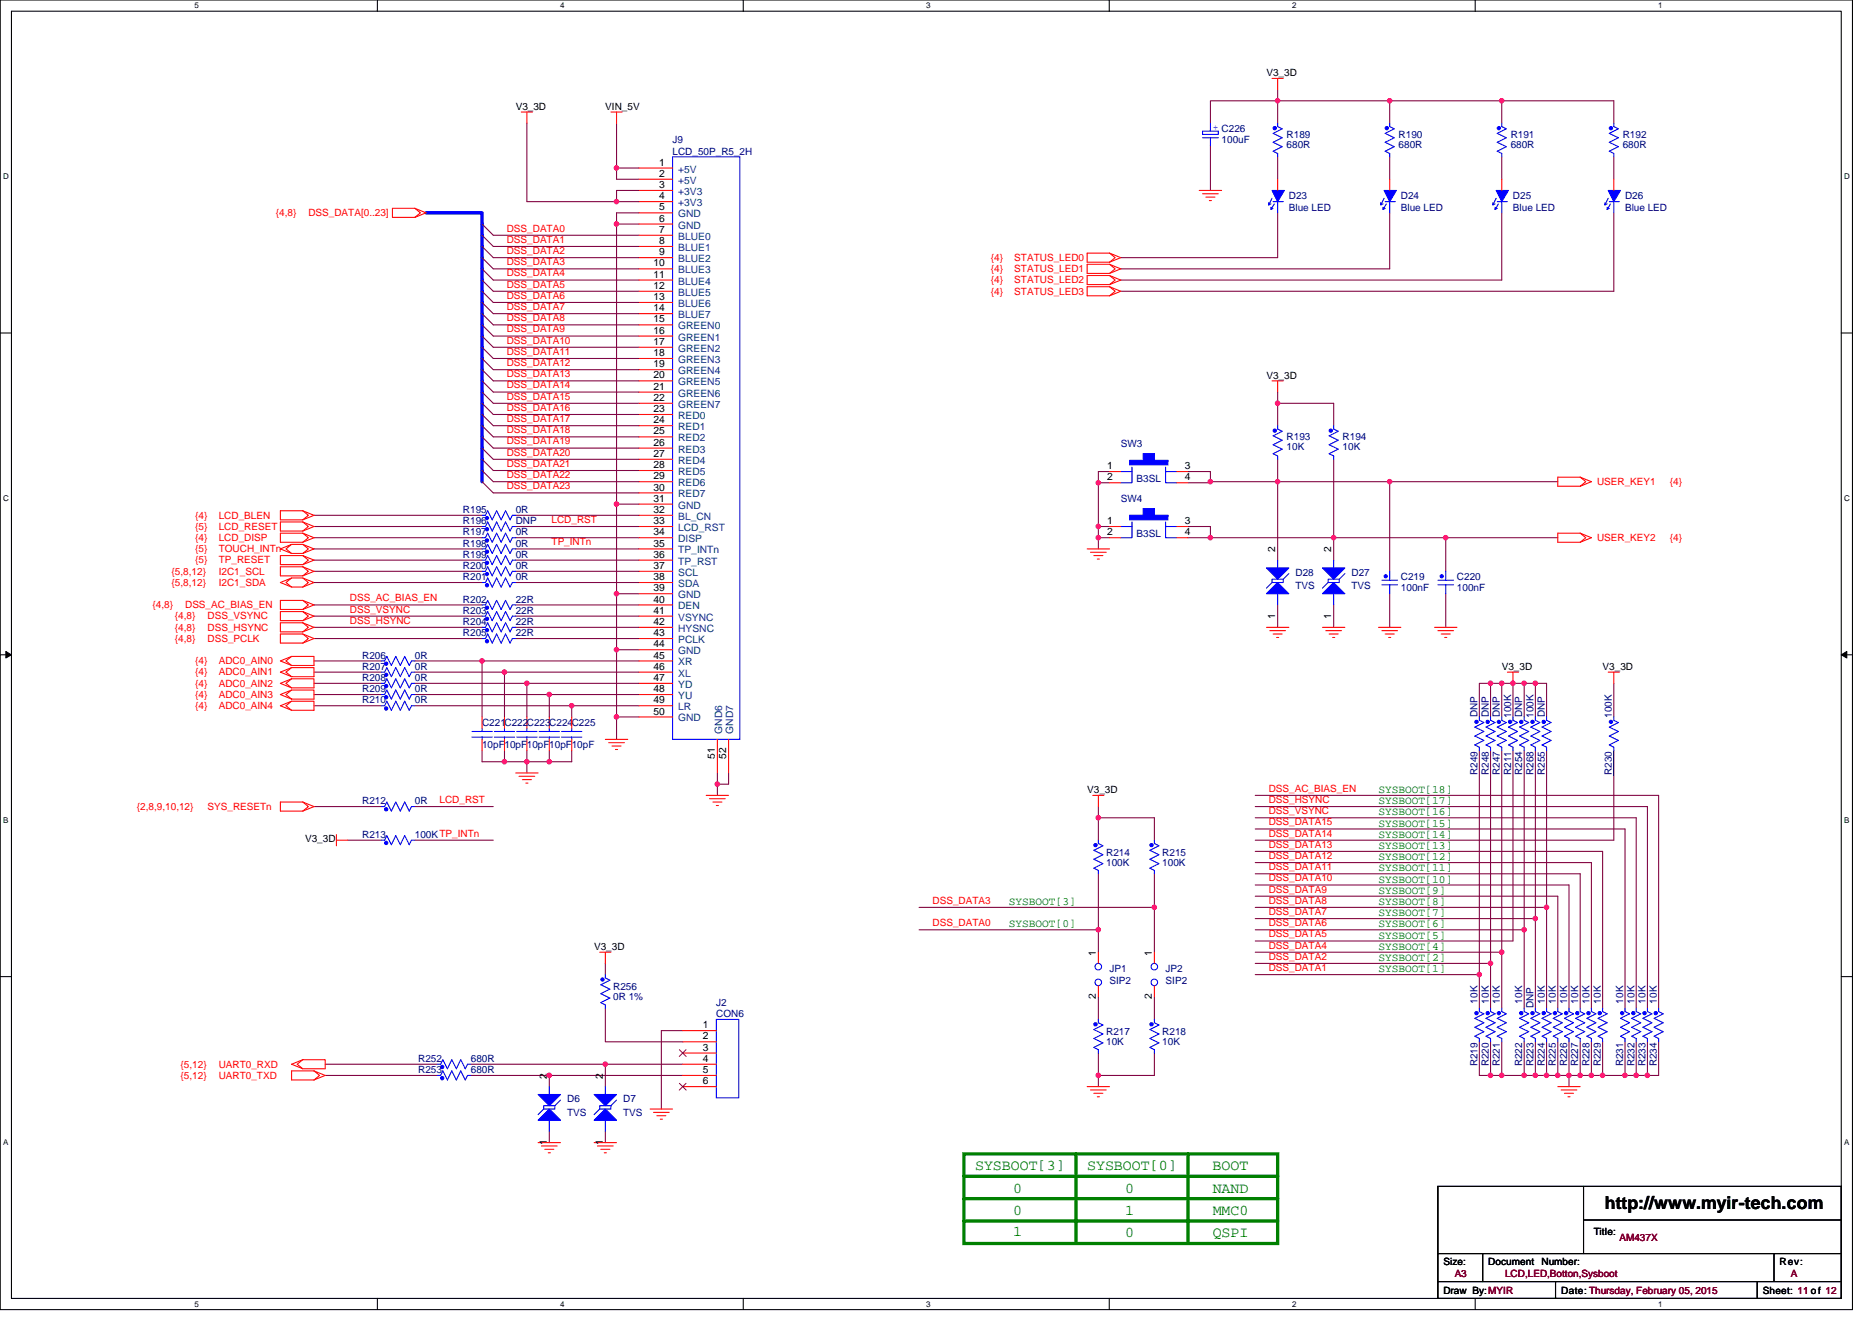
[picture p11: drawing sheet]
<svg xmlns="http://www.w3.org/2000/svg" width="297mm" height="210mm" viewBox="0 0 297 210" stroke-linecap="round" stroke-linejoin="round" font-family="sans-serif">
<path d="M0 0h293.9v207.9h-293.9zM1.8 1.8h290.4v204.3h-290.4z" fill="none" stroke="#000" stroke-width=".17"/>
<g fill="#fff">
<path d="M30.8 .2h.7v1.4h-.7z"/>
<path d="M30.8 206.3h.7v1.4h-.7z"/>
</g>
<path d="M59.9 0v1.8M59.9 206.1v1.8" fill="none" stroke="#000" stroke-width=".17"/>
<g fill="#fff">
<path d="M88.9 .2h.7v1.4h-.7z"/>
<path d="M88.9 206.3h.7v1.4h-.7z"/>
</g>
<path d="M117.9 0v1.8M117.9 206.1v1.8" fill="none" stroke="#000" stroke-width=".17"/>
<g fill="#fff">
<path d="M147 .2h.7v1.4h-.7z"/>
<path d="M147 206.3h.7v1.4h-.7z"/>
</g>
<path d="M176 0v1.8M176 206.1v1.8" fill="none" stroke="#000" stroke-width=".17"/>
<g fill="#fff">
<path d="M205 .2h.7v1.4h-.7z"/>
<path d="M205 206.3h.7v1.4h-.7z"/>
</g>
<path d="M234.1 0v1.8M234.1 206.1v1.8" fill="none" stroke="#000" stroke-width=".17"/>
<g fill="#fff">
<path d="M263.1 .2h.7v1.4h-.7z"/>
<path d="M263.1 206.3h.7v1.4h-.7z"/>
<path d="M.5 27.3h.9v1.4h-.9z"/>
<path d="M292.6 27.3h.9v1.4h-.9z"/>
<path d="M.5 78.4h.9v1.4h-.9z"/>
<path d="M292.6 78.4h.9v1.4h-.9z"/>
</g>
<path d="M0 52.9h1.8M292.2 52.9h1.7" fill="none" stroke="#000" stroke-width=".17"/>
<g fill="#fff">
<path d="M.5 129.5h.8v1.4h-.8z"/>
<path d="M292.6 129.5h.9v1.4h-.9z"/>
</g>
<path d="M0 103.9h1.8M292.2 103.9h1.7" fill="none" stroke="#000" stroke-width=".17"/>
<path d="M.9 103.4l.9 .5-.9 .5zM292.2 103.9l.8-.5v1z" fill="#000" stroke="#000" stroke-width=".16"/>
<g fill="#fff">
<path d="M.5 180.5h.8v1.4h-.8z"/>
<path d="M292.6 180.5h.9v1.4h-.9z"/>
</g>
<path d="M0 155h1.8M292.2 155h1.7M228.2 188.3h64v17.8h-64zM228.2 199h64M235.3 199v4.4M251.3 188.3v10.7M251.3 193.6h40.9M281.5 199v4.4M228.2 203.4h64M246.8 203.4v2.7M278.8 203.4v2.7" fill="none" stroke="#000" stroke-width=".17"/>
<path d="M152.9 186.7h49.8M152.9 190.2h49.8M152.9 183.1h49.8v14.3h-49.8zM152.9 193.8h49.8M170.7 183.1v14.3M188.5 183.1v14.3" fill="none" stroke="#008000" stroke-width=".53"/>
<g fill="none" stroke="#800040" stroke-width=".17">
<path d="M83.6 19.6v12.4h14.2M97.8 19.6v7.1M202.7 16v3.6M202.7 14.2v1.8M202.7 16h-10.6v3.6M202.7 16h17.8M220.5 16h17.8M220.5 16v3.6M238.3 16v3.6M238.3 16h17.8v3.6M76.5 35.6l1.8 1.7h23.1M76.5 37.3l1.8 1.8h23.1"/>
<path d="M76.5 39.1l1.8 1.8h23.1M97.8 26.7h3.6M97.8 26.7v1.7h3.6M97.8 35.6h3.6M97.8 32h3.6M97.8 35.6v44.4M101.4 30.2h-3.6v1.8M101.4 33.8h-3.6v1.8M192.1 23.1v7.1M202.7 24.9v3.5M202.7 33.8v7.1h-24.9M220.5 24.9v3.5"/>
<path d="M220.5 33.8v8.9h-42.7M238.3 24.9v3.5M238.3 33.8v10.6h-60.5M256.1 24.9v3.5M256.1 33.8v12.4h-78.3M76.5 40.9l1.8 1.8h23.1M76.5 42.7l1.8 1.7h23.1M76.5 44.4l1.8 1.8h23.1M76.5 46.2l1.8 1.8h23.1M76.5 48l1.8 1.8h23.1M76.5 49.8l1.8 1.8h23.1M76.5 51.6l1.8 1.7h23.1"/>
<path d="M76.5 53.3l1.8 1.8h23.1M76.5 55.1l1.8 1.8h23.1M76.5 56.9l1.8 1.8h23.1M76.5 58.7l1.8 1.8h23.1M76.5 60.5l1.8 1.7h23.1M76.5 62.2l1.8 1.8h23.1M76.5 64l1.8 1.8h23.1M76.5 65.8l1.8 1.8h23.1M76.5 67.6l1.8 1.7h23.1M76.5 69.3l1.8 1.8h23.1M76.5 71.1l1.8 1.8h23.1M76.5 72.9l1.8 1.8h23.1"/>
<path d="M76.5 74.7l1.8 1.8h23.1M76.5 76.5l1.8 1.7h23.1M174.3 76.6v7M176.1 74.8h-1.8v1.8h1.8M188.5 74.8h3.6v1.7M192.1 76.5h10.6M192.1 76.5v.1h-3.6M202.7 76.5v12.4M202.7 72.9v3.6M202.7 62.2v1.8M202.7 64v3.6M202.7 64h8.9v3.6"/>
<path d="M202.7 76.5h17.8M211.6 72.9v12.4M247.2 76.5h-26.7v14.2M49.8 81.8h26.7M49.8 83.6h26.7M49.8 85.3h26.7M49.8 87.1h26.7M49.8 88.9h26.7M49.8 90.7h26.7M49.8 92.5h26.7M49.8 96h26.7M49.8 97.8h26.7"/>
<path d="M49.8 99.6h26.7M81.8 81.8h19.6M81.8 83.6h19.6M81.8 85.3h19.6M81.8 87.1h19.6M81.8 88.9h19.6M81.8 90.7h19.6M81.8 92.5h19.6M81.8 96h19.6M81.8 97.8h19.6M81.8 99.6h19.6M97.8 94.2h3.6"/>
<path d="M97.8 80h3.6M97.8 94.2v8.9M97.8 80v14.2M174.3 83.6v1.7M174.3 85.3v1.8M174.3 83.6h1.8M174.3 85.3h1.8M188.5 85.3h3.6M188.5 83.6h3.6v1.7M192.1 85.3h19.5M202.7 96v3.6M211.6 96v3.6"/>
<path d="M211.6 85.3v3.6M211.6 85.3h17.8M220.5 94.2v5.4M229.4 94.2v5.4M247.2 85.3h-17.8v5.4M49.8 104.9h10.7M49.8 106.7h10.7M49.8 108.5h10.7M49.8 110.2h10.7M49.8 112h10.7M49.8 101.3h26.7M65.8 104.9h10.7"/>
<path d="M65.8 106.7h14.2M65.8 108.5h17.8M65.8 110.2h21.4M65.8 112h24.9M76.5 119.1v1.8h3.5M76.5 104.9v8.9M76.5 104.9h24.9M80 106.7h21.4M80 119.1v1.8M80 106.7v7.1M81.8 101.3h19.6M83.6 108.5h17.8"/>
<path d="M83.6 119.1v1.8M83.6 108.5v5.3M87.2 110.2v3.6M87.2 110.2h14.2M87.2 119.1v1.8M90.7 112h10.7M90.7 119.1v1.8h-3.5M90.7 112v1.8M97.8 113.8h3.6M97.8 103.1h3.6M97.8 113.8v3.5M97.8 103.1v10.7"/>
<path d="M234.7 119.1v35.6M236.5 119.1v33.8M236.5 108.5h-1.8v5.3M238.3 119.1v32M238.3 108.5h-1.8v5.3M240.1 108.5v5.3M240.1 108.5h1.7M240.1 108.5h-1.8v5.3M240.1 119.1v30.3h-40.9M241.8 119.1v28.5M243.6 108.5h1.8v5.3M243.6 119.1v26.7"/>
<path d="M243.6 108.5h-1.8v5.3M243.6 108.5v5.3M245.4 119.1v24.9M256.1 119.1v14.3l-56.9-.1M256.1 108.5v5.3M49.8 128h10.7M55.2 133.3h5.3M65.8 133.3h12.5M65.8 128h12.5M80 120.9h3.6M83.6 120.9v1.8M83.6 120.9h3.6"/>
<path d="M113.8 122.7v1.8M113.8 124.5v1.7M115.6 122.7v1.8h-1.8M174.3 129.8h8.9v3.5M174.3 128v1.8M174.3 138.7v8.9M174.3 129.8v3.5M183.2 138.7v5.3M199.2 129.8h60.4v30.2M199.2 135.1h55.1v24.9M199.2 126.2h64v33.8M199.2 131.6h58.6v28.4"/>
<path d="M199.2 136.9h53.3v23.1M199.2 128h62.2v32M199.2 138.7h51.5v21.3M96.1 152.9v1.8M145.8 144h37.4M145.8 147.6h28.5M174.3 158.2v3.6M174.3 147.6v3.5M183.2 158.2v3.6M183.2 144v7.1M199.2 140.5h49.8v19.5M199.2 154.7h35.5"/>
<path d="M199.2 145.8h44.4M199.2 151.1h39.1M199.2 142.2h48v17.8M199.2 147.6h42.6M199.2 152.9h37.3M199.2 144h46.2M234.7 154.7v5.3M236.5 152.9v7.1M238.3 151.1v8.9M241.8 147.6v12.4M243.6 145.8v14.2M245.4 144v16"/>
<path d="M51.6 170.7h17.8M51.6 168.9h17.8M74.7 168.9h21.4M74.7 170.7h12.5M87.2 170.7h21.1M87.2 179.6v1.8M87.2 170.7v1.8M96.1 168.9h12.2M96.1 179.6v1.8M96.1 168.9v3.6M96.1 160v5.4h12.2M108.3 163.6h-3.4v12.4"/>
<path d="M174.3 170.7v1.8M174.3 167.1v3.6M183.2 167.1v3.6h-8.9M234.7 165.4v5.3h1.8M236.5 165.4v5.3M236.5 170.7h1.8M238.3 165.4v5.3M238.3 170.7h3.5M241.8 165.4v5.3M243.6 170.7h1.8M243.6 165.4v5.3h-1.8M245.4 165.4v5.3"/>
<path d="M245.4 170.7h1.8M247.2 165.4v5.3M247.2 170.7h1.8M249 170.7h1.7M249 165.4v5.3M249 170.7v1.8M250.7 165.4v5.3M250.7 170.7h1.8M252.5 170.7h1.8M252.5 165.4v5.3M254.3 165.4v5.3M254.3 170.7h3.5"/>
<path d="M257.8 170.7h1.8M257.8 165.4v5.3M259.6 170.7h1.8M259.6 165.4v5.3M261.4 165.4v5.3M263.2 165.4v5.3h-1.8"/>
</g>
<g fill="#f0f" stroke="#f0f" stroke-width=".17">
<circle cx="238.3" cy="16" r=".35"/>
<circle cx="220.5" cy="16" r=".35"/>
<circle cx="202.7" cy="16" r=".35"/>
<circle cx="97.8" cy="113.8" r=".35"/>
<circle cx="97.8" cy="103.1" r=".35"/>
<circle cx="97.8" cy="94.2" r=".35"/>
<circle cx="97.8" cy="80" r=".35"/>
<circle cx="97.8" cy="35.5" r=".35"/>
<circle cx="80" cy="106.7" r=".35"/>
<circle cx="83.6" cy="108.4" r=".35"/>
<circle cx="87.1" cy="110.2" r=".35"/>
<circle cx="90.7" cy="112" r=".35"/>
<circle cx="97.8" cy="26.7" r=".35"/>
<circle cx="97.8" cy="32" r=".35"/>
<circle cx="83.6" cy="120.9" r=".35"/>
<circle cx="87.1" cy="120.9" r=".35"/>
<circle cx="76.5" cy="104.9" r=".35"/>
<circle cx="80" cy="120.9" r=".35"/>
<circle cx="247.2" cy="170.7" r=".35"/>
<circle cx="248.9" cy="170.7" r=".35"/>
<circle cx="250.7" cy="170.7" r=".35"/>
<circle cx="252.5" cy="170.7" r=".35"/>
<circle cx="254.3" cy="170.7" r=".35"/>
<circle cx="259.6" cy="170.7" r=".35"/>
<circle cx="257.8" cy="170.7" r=".35"/>
<circle cx="261.4" cy="170.7" r=".35"/>
<circle cx="236.5" cy="170.7" r=".35"/>
<circle cx="238.3" cy="170.7" r=".35"/>
<circle cx="241.8" cy="170.7" r=".35"/>
<circle cx="243.6" cy="170.7" r=".35"/>
<circle cx="245.4" cy="170.7" r=".35"/>
<circle cx="245.4" cy="144" r=".35"/>
<circle cx="243.6" cy="145.8" r=".35"/>
<circle cx="241.8" cy="147.6" r=".35"/>
<circle cx="238.3" cy="151.1" r=".35"/>
<circle cx="236.5" cy="152.9" r=".35"/>
<circle cx="234.7" cy="154.7" r=".35"/>
<circle cx="174.3" cy="129.8" r=".35"/>
<circle cx="174.3" cy="170.7" r=".35"/>
<circle cx="174.3" cy="147.6" r=".35"/>
<circle cx="183.2" cy="144" r=".35"/>
<circle cx="174.3" cy="85.3" r=".35"/>
<circle cx="174.3" cy="83.6" r=".35"/>
<circle cx="174.3" cy="76.6" r=".35"/>
<circle cx="192.1" cy="76.4" r=".35"/>
<circle cx="192.1" cy="85.3" r=".35"/>
<circle cx="202.7" cy="76.4" r=".35"/>
<circle cx="202.7" cy="64" r=".35"/>
<circle cx="211.6" cy="85.3" r=".35"/>
<circle cx="229.4" cy="85.3" r=".35"/>
<circle cx="220.5" cy="76.4" r=".35"/>
<circle cx="236.5" cy="108.4" r=".35"/>
<circle cx="238.3" cy="108.4" r=".35"/>
<circle cx="87.1" cy="170.7" r=".35"/>
<circle cx="96" cy="168.9" r=".35"/>
<circle cx="240.1" cy="108.4" r=".35"/>
<circle cx="241.8" cy="108.4" r=".35"/>
<circle cx="243.6" cy="108.4" r=".35"/>
<circle cx="113.8" cy="124.4" r=".35"/>
</g>
<path d="M67.6 33.8h8.9v42.7" fill="none" stroke="#00f" stroke-width=".53"/>
<g fill="none" stroke="#f00" stroke-width=".17">
<path d="M82.7 17.8h1.8M83.6 17.8v1.8M96.9 17.8h1.8M97.8 17.8v1.8M192.1 19.6h.1M201.8 12.4h1.8M202.7 12.4v1.8M202.7 19.6h.1M220.5 19.6h.1M238.3 19.6h.1M256.1 19.6h.1M65.8 33.1h-3.5v1.4h3.5"/>
<path d="M65.8 33.1l1.8 .7-1.8 .7M65.8 33.1l.9 .7-.9 .7M101.4 26.7h5.3M101.4 28.4h5.3M101.4 30.2h5.3M101.4 32h5.3M101.4 33.8h5.3M101.4 35.6h5.3M101.4 37.3h5.3M101.4 39.1h5.3M190.3 30.2h3.5M190.8 30.8h2.5"/>
<path d="M191.3 31.3h1.5M191.9 31.8h.3M192.1 23.1h.1M202.7 28.4v1.8M202.7 33.8h.1M202.7 24.9h.1M220.5 28.4v1.8M220.5 33.8h.1M220.5 24.9h.1M238.3 28.4v1.8M238.3 33.8h.1M238.3 24.9h.1"/>
<path d="M256.1 24.9h.1M256.1 28.4v1.8M256.1 33.8h.1M101.4 40.9h5.3M101.4 42.7h5.3M101.4 44.4h5.3M101.4 46.2h5.3M101.4 48h5.3M101.4 49.8h5.3M101.4 51.6h5.3M101.4 53.3h5.3M101.4 55.1h5.3"/>
<path d="M101.4 56.9h5.3M101.4 58.7h5.3M176.1 42l1.7 .7-1.7 .7M176.1 42l.9 .7-.9 .7M176.1 43.7l1.7 .7-1.7 .8M176.1 43.7l.9 .7-.9 .8M176.1 45.5l1.7 .7-1.7 .7M176.1 45.5l.9 .7-.9 .7M176.1 40.2l1.7 .7-1.7 .7M176.1 40.2l.9 .7-.9 .7M176.1 42h-3.6v1.4h3.6M176.1 43.7h-3.6v1.5h3.6"/>
<path d="M176.1 45.5h-3.6v1.4h3.6M176.1 40.2h-3.6v1.4h3.6M101.4 60.5h5.3M101.4 62.2h5.3M101.4 64h5.3M101.4 65.8h5.3M101.4 67.6h5.3M101.4 69.3h5.3M101.4 71.1h5.3M101.4 72.9h5.3M101.4 74.7h5.3M101.4 76.5h5.3"/>
<path d="M101.4 78.2h5.3M176.1 74.8h1.7M176.1 76.6h1.7M186.7 74.8h1.8M186.7 76.6h1.8M201.8 60.5h1.8M202.7 60.5v1.7M202.7 67.6h.1M202.7 72.9h.1M211.6 67.6h.1M211.6 72.9h.1M250.7 75.7h-3.5v1.5h3.5"/>
<path d="M250.7 75.7l1.8 .8-1.8 .7M250.7 75.7l.9 .8-.9 .7M46.3 87.8l-.9-.7 .9-.7-1.8 .7 1.8 .7h1.7M46.3 91.7h1.7l1.8 .8-1.8 .7M46.3 86.4h1.7l1.8 .7-1.8 .7M48 93.2h-1.7l-1.8-.7 1.8-.8-.9 .8 .9 .7M48 91.7l.9 .8-.9 .7M48 86.4l.9 .7-.9 .7M48 98.8h-3.5v1.5h3.5M48 95.3h-3.5v1.4h3.5M48 90h-3.5v1.4h3.5M48 81.1h-3.5v1.4h3.5"/>
<path d="M48 82.8h-3.5v1.5h3.5M48 84.6h-3.5v1.5h3.5M48 88.2h-3.5v1.4h3.5M48 97.1h-3.5v1.4h3.5M48 97.1l1.8 .7-1.8 .7M48 97.1l.9 .7-.9 .7M48 98.8l1.8 .8-1.8 .7M48 98.8l.9 .8-.9 .7M48 95.3l1.8 .7-1.8 .7M48 95.3l.9 .7-.9 .7M48 90l1.8 .7-1.8 .7M48 90l.9 .7-.9 .7"/>
<path d="M48 81.1l1.8 .7-1.8 .7M48 81.1l.9 .7-.9 .7M48 82.8l1.8 .8-1.8 .7M48 82.8l.9 .8-.9 .7M48 84.6l1.8 .7-1.8 .8M48 84.6l.9 .7-.9 .8M48 88.2l1.8 .7-1.8 .7M48 88.2l.9 .7-.9 .7M76.5 85.3h.1M76.5 83.6h.1M76.5 81.8h.1M76.5 99.6h.1"/>
<path d="M76.5 97.8h.1M76.5 96h.1M76.5 92.5h.1M76.5 90.7h.1M76.5 88.9h.1M76.5 87.1h.1M81.8 85.3h.1M81.8 83.6h.1M81.8 81.8h.1M81.8 99.6h.1M81.8 97.8h.1M81.8 96h.1"/>
<path d="M81.8 92.5h.1M81.8 90.7h.1M81.8 88.9h.1M81.8 87.1h.1M101.4 80h5.3M101.4 81.8h5.3M101.4 83.6h5.3M101.4 85.3h5.3M101.4 87.1h5.3M101.4 88.9h5.3M101.4 90.7h5.3M101.4 92.5h5.3"/>
<path d="M101.4 94.2h5.3M101.4 96h5.3M101.4 97.8h5.3M101.4 99.6h5.3M172.5 87.1h3.6M173 87.7h2.5M173.6 88.2h1.4M174.1 88.7h.4M176.1 83.6h1.7M176.1 85.3h1.7M186.7 83.6h1.8M186.7 85.3h1.8"/>
<path d="M201 99.6h3.5M202.7 96h.1M202.7 88.9h.1M209.8 99.6h3.6M211.6 96h.1M211.6 88.9h.1M218.7 99.6h3.6M220.5 90.7h.1M220.5 94.2h.1M227.6 99.6h3.6M229.4 90.7h.1M229.4 94.2h.1"/>
<path d="M250.7 84.6h-3.5v1.5h3.5M250.7 84.6l1.8 .7-1.8 .8M250.7 84.6l.9 .7-.9 .8M44.5 104.9l1.8-.7h3.5v1.4h-3.5zM44.5 106.7l1.8-.7h3.5v1.4h-3.5zM44.5 108.5l1.8-.8h3.5v1.5h-3.5zM44.5 110.2l1.8-.7h3.5v1.5h-3.5zM44.5 112l1.8-.7h3.5v1.4h-3.5zM46.3 104.2l-.9 .7 .9 .7M46.3 106l-.9 .7 .9 .7M46.3 107.7l-.9 .8 .9 .7M46.3 109.5l-.9 .7 .9 .8"/>
<path d="M46.3 111.3l-.9 .7 .9 .7M48 100.6h-3.5v1.5h3.5M48 100.6l1.8 .7-1.8 .8M48 100.6l.9 .7-.9 .8M60.5 106.7h.1M60.5 104.9h.1M60.5 112h.1M60.5 110.2h.1M60.5 108.5h.1M65.8 106.7h.1M65.8 104.9h.1M65.8 112h.1"/>
<path d="M65.8 110.2h.1M65.8 108.5h.1M76.5 117.3v1.8M76.5 113.8v1.8M76.5 101.3h.1M80 117.3v1.8M80 113.8v1.8M81.8 101.3h.1M83.6 117.3v1.8M83.6 113.8v1.8M87.2 117.3v1.8M87.2 113.8v1.8"/>
<path d="M90.7 117.3v1.8M90.7 113.8v1.8M96.1 117.3h3.5M96.6 117.9h2.5M97.1 118.4h1.4M97.7 119h.3M101.4 101.3h5.3M101.4 103.1h5.3M101.4 104.9h5.3M101.4 106.7h5.3M101.4 108.5h5.3M101.4 110.2h5.3"/>
<path d="M101.4 112h5.3M101.4 113.8h5.3M113.8 117.3v5.4M115.6 117.3v5.4M201.5 100.1h2.5M202 100.6h1.5M202.6 101.2h.3M210.4 100.1h2.5M210.9 100.6h1.4M211.5 101.2h.3M219.3 100.1h2.5M219.8 100.6h1.4"/>
<path d="M220.3 101.2h.4M228.2 100.1h2.4M228.7 100.6h1.4M229.2 101.2h.4M234.7 113.8h.1M234.7 119.1h.1M236.5 113.8h.1M236.5 119.1h.1M238.3 113.8h.1M238.3 119.1h.1M239.2 106.7h1.8M240.1 113.8h.1"/>
<path d="M240.1 119.1h.1M240.1 106.7v1.8M241.8 113.8h.1M241.8 119.1h.1M243.6 113.8h.1M243.6 119.1h.1M245.4 113.8h.1M245.4 119.1h.1M255.2 106.7h1.8M256.1 106.7v1.8M256.1 113.8h.1M256.1 119.1h.1"/>
<path d="M48 127.3h-3.5v1.4h3.5M48 127.3l1.8 .7-1.8 .7M48 127.3l.9 .7-.9 .7M53.4 133.3h1.8M53.4 132.5v1.7M60.5 133.3h.1M60.5 128h.1M65.8 133.3h.1M65.8 128h.1M81.8 122.7h3.6M82.4 123.2h2.5M82.9 123.7h1.4"/>
<path d="M83.4 124.3h.4M112.1 126.2h3.5M112.6 126.8h2.5M113.1 127.3h1.5M113.7 127.8h.3M173.4 126.2h1.8M174.3 126.2v1.8M174.3 133.3h.1M174.3 138.7h.1M183.2 133.3h.1M183.2 138.7h.1M95.2 151.1h1.7"/>
<path d="M96.1 151.1v1.8M96.1 154.7h.1M174.3 151.1v1.8M174.3 156.5v1.7M183.2 151.1v1.8M183.2 156.5v1.7M46.3 168.9l1.7-.7h3.6v1.4h-3.6zM48 168.2l-.8 .7 .8 .7M49.8 170h-3.5v1.4h3.5M49.8 170l1.8 .7-1.8 .7M49.8 170l.9 .7-.9 .7M69.4 168.9h.1"/>
<path d="M69.4 170.7h.1M74.7 168.9h.1M74.7 170.7h.1M87.2 179.6h.1M87.2 172.5h.1M96.1 179.6h.1M96.1 172.5h.1M96.1 160h.1M103.2 176h3.5M103.7 176.6h2.5M104.2 177.1h1.5M104.8 177.6h.3"/>
<path d="M108.3 163.6h5.4M108.3 165.4h5.4M108.3 167.1h5.4M108.3 168.9h5.4M108.3 170.7h5.4M108.3 172.5h5.4M172.5 172.5h3.6M173 173h2.5M173.6 173.5h1.4M174.1 174.1h.4M174.3 161.8h.1M174.3 167.1h.1"/>
<path d="M183.2 161.8h.1M183.2 167.1h.1M234.7 160h.1M234.7 165.4h.1M236.5 160h.1M236.5 165.4h.1M238.3 160h.1M238.3 165.4h.1M241.8 160h.1M241.8 165.4h.1M243.6 160h.1M243.6 165.4h.1"/>
<path d="M245.4 160h.1M245.4 165.4h.1M247.2 172.5h3.5M247.2 160h.1M247.2 165.4h.1M247.7 173h2.5M248.2 173.5h1.5M248.8 174.1h.3M249 160h.1M249 165.4h.1M250.7 160h.1M250.7 165.4h.1"/>
<path d="M252.5 160h.1M252.5 165.4h.1M254.3 160h.1M254.3 165.4h.1M257.8 160h.1M257.8 165.4h.1M259.6 160h.1M259.6 165.4h.1M261.4 160h.1M261.4 165.4h.1M263.2 160h.1M263.2 165.4h.1"/>
<path d="M85.4 181.4h3.5M85.9 181.9h2.5M86.4 182.4h1.5M87 183h.3M94.3 181.4h3.5M94.8 181.9h2.5M95.3 182.4h1.5M95.9 183h.3"/>
</g>
<g fill="none" stroke="#00f" stroke-width=".17">
<path d="M192.1 19.6v1.2M202.7 19.6v.5l.8 .3-1.5 .8 1.5 .7-1.5 .7 1.5 .7-1.5 .7 .7 .4v.5M220.5 19.6v.5l.7 .3-1.4 .8 1.4 .7-1.4 .7 1.4 .7-1.4 .7 .7 .4v.5M238.3 19.6v.5l.7 .3-1.4 .8 1.4 .7-1.4 .7 1.4 .7-1.4 .7 .7 .4v.5M256.1 19.6v.5l.7 .3-1.4 .8 1.4 .7-1.4 .7 1.4 .7-1.4 .7 .7 .4v.5M106.7 24.9h10.7v92.4h-10.7zM190.8 20.8h2.5v.5h-2.5zM190.8 21.9h2.5M192.1 21.9v1.2M201.7 32.4l-.4 .1M201.8 31.5l-.5 1v-.3M202 33.1l-.3 .2"/>
<path d="M202 32h1.6M202.2 32.4l-.5 .9v-.4M202.7 32v1.8M219.5 32.4l-.4 .1M219.6 31.5l-.5 1v-.3M219.8 33.1l-.3 .2M219.8 32h1.6M220 32.4l-.5 .9v-.4M220.5 32v1.8M237.2 32.4l-.3 .1M237.4 31.5l-.5 1v-.3M237.6 33.1l-.4 .2"/>
<path d="M237.6 32h1.6M237.8 32.4l-.6 .9v-.4M238.3 32v1.8M255 32.4l-.3 .1M255.2 31.5l-.5 1v-.3M255.4 33.1l-.4 .2M255.4 32h1.6M255.5 32.4l-.5 .9v-.4M256.1 32v1.8M177.8 74.8h1.8M179.6 74.8v1.8h-1.8M179.6 74.1v.7"/>
<path d="M185 74.8v1.8h1.7M185 74.8h1.7M185 74.1v.7M202.7 67.6v.5l.8 .4-1.5 .7 1.5 .7-1.5 .7 1.5 .7-1.5 .7 .7 .4v.5M211.6 67.6v.5l.7 .4-1.4 .7 1.4 .7-1.4 .7 1.4 .7-1.4 .7 .7 .4v.5M76.5 85.3h.5l.4-.7 .7 1.5 .7-1.5 .7 1.5 .7-1.5 .7 1.5 .4-.8h.5M76.5 83.6h.5l.4-.8 .7 1.5 .7-1.5 .7 1.5 .7-1.5 .7 1.5 .4-.7h.5M76.5 81.8h.5l.4-.7 .7 1.4 .7-1.4 .7 1.4 .7-1.4 .7 1.4 .4-.7h.5M76.5 99.6h.5l.4-.8 .7 1.5 .7-1.5 .7 1.5 .7-1.5 .7 1.5 .4-.7h.5M76.5 97.8h.5l.4-.7 .7 1.4 .7-1.4 .7 1.4 .7-1.4 .7 1.4 .4-.7h.5M76.5 96h.5l.4-.7 .7 1.4 .7-1.4 .7 1.4 .7-1.4 .7 1.4 .4-.7h.5M76.5 92.5h.5l.4-.8 .7 1.5 .7-1.5 .7 1.5 .7-1.5 .7 1.5 .4-.7h.5"/>
<path d="M76.5 90.7h.5l.4-.7 .7 1.4 .7-1.4 .7 1.4 .7-1.4 .7 1.4 .4-.7h.5M76.5 88.9h.5l.4-.7 .7 1.4 .7-1.4 .7 1.4 .7-1.4 .7 1.4 .4-.7h.5M76.5 87.1h.5l.4-.7 .7 1.4 .7-1.4 .7 1.4 .7-1.4 .7 1.4 .4-.7h.5M177.8 83.6h1.8M179.6 83.6v1.7h-1.8M179.6 82.8v.8M185 83.6v1.7h1.7M185 83.6h1.7M185 82.8v.8M202.7 94.2v1.8M202.7 88.9v1.2M203.6 91.9h-1.8v.6"/>
<path d="M204.5 91l-.9 .9v.6h-1.8l-.8 .8M211.6 94.2v1.8M211.6 88.9v1.2M212.5 91.9h-1.8v.6M213.4 91l-.9 .9v.6h-1.8l-.9 .8M219.3 92.8h2.5M219.3 92.1h2.5M220.5 90.7v1.4M220.5 92.8v1.4M228.2 92.8h2.4M228.2 92.1h2.4M229.4 90.7v1.4"/>
<path d="M229.4 92.8v1.4M60.5 106.7h.5l.4-.7 .7 1.4 .7-1.4 .7 1.4 .7-1.4 .7 1.4 .4-.7h.5M60.5 104.9h.5l.4-.7 .7 1.4 .7-1.4 .7 1.4 .7-1.4 .7 1.4 .4-.7h.5M60.5 112h.5l.4-.7 .7 1.4 .7-1.4 .7 1.4 .7-1.4 .7 1.4 .4-.7h.5M60.5 110.2h.5l.4-.7 .7 1.5 .7-1.5 .7 1.5 .7-1.5 .7 1.5 .4-.8h.5M60.5 108.5h.5l.4-.8 .7 1.5 .7-1.5 .7 1.5 .7-1.5 .7 1.5 .4-.7h.5M74.9 116.1h3.2M74.9 117h3.2M76.5 101.3h.5l.4-.7 .7 1.5 .7-1.5 .7 1.5 .7-1.5 .7 1.5 .4-.8h.5M76.5 117v.3M76.5 115.6v.5M78.4 116.1h3.3"/>
<path d="M78.4 117h3.3M80 117v.3M80 115.6v.5M82 116.1h3.2M82 117h3.2M83.6 117v.3M83.6 115.6v.5M85.6 116.1h3.2M85.6 117h3.2M87.2 117v.3M87.2 115.6v.5M89.1 116.1h3.2"/>
<path d="M89.1 117h3.2M90.7 117v.3M90.7 115.6v.5M234.7 113.8v.5l.8 .4-1.5 .7 1.5 .7-1.5 .7 1.5 .7-1.5 .7 .7 .4v.5M236.5 113.8v.5l.7 .4-1.4 .7 1.4 .7-1.4 .7 1.4 .7-1.4 .7 .7 .4v.5M238.3 113.8v.5l.7 .4-1.4 .7 1.4 .7-1.4 .7 1.4 .7-1.4 .7 .7 .4v.5M240.1 113.8v.5l.7 .4-1.5 .7 1.5 .7-1.5 .7 1.5 .7-1.5 .7 .8 .4v.5M241.8 113.8v.5l.8 .4-1.5 .7 1.5 .7-1.5 .7 1.5 .7-1.5 .7 .7 .4v.5M243.6 113.8v.5l.7 .4-1.4 .7 1.4 .7-1.4 .7 1.4 .7-1.4 .7 .7 .4v.5M245.4 113.8v.5l.7 .4-1.4 .7 1.4 .7-1.4 .7 1.4 .7-1.4 .7 .7 .4v.5M256.1 113.8v.5l.7 .4-1.4 .7 1.4 .7-1.4 .7 1.4 .7-1.4 .7 .7 .4v.5M60.5 133.3h.5l.4-.7 .7 1.5 .7-1.5 .7 1.5 .7-1.5 .7 1.5 .4-.8h.5"/>
<path d="M60.5 128h.5l.4-.7 .7 1.4 .7-1.4 .7 1.4 .7-1.4 .7 1.4 .4-.7h.5M174.3 133.4v.5l.7 .3-1.4 .8 1.4 .7-1.4 .7 1.4 .7-1.4 .7 .7 .4v.5M183.2 133.4v.5l.7 .3-1.4 .8 1.4 .7-1.4 .7 1.4 .7-1.4 .7 .7 .4v.5M96.1 154.7v.5l.7 .4-1.5 .7 1.5 .7-1.5 .7 1.5 .7-1.5 .7 .8 .4v.5M69.4 168.9h.5l.4-.7 .7 1.4 .7-1.4 .7 1.4 .7-1.4 .7 1.4 .4-.7h.5M69.4 170.7h.5l.4-.7 .7 1.4 .7-1.4 .7 1.4 .7-1.4 .7 1.4 .4-.7h.5M87.2 177.8v1.8M87.2 172.5v1.2M88.1 175.5h-1.8v.5M88.9 174.6l-.8 .9v.5h-1.8l-.9 .9M96.1 177.8v1.8M96.1 172.5v1.2"/>
<path d="M96.9 175.5h-1.7v.5M97.8 174.6l-.9 .9v.5h-1.7l-.9 .9M113.7 161.8h3.5v12.4h-3.5zM174.3 161.8v.5l.7 .4-1.4 .7 1.4 .7-1.4 .7 1.4 .7-1.4 .7 .7 .4v.5M183.2 161.8v.5l.7 .4-1.4 .7 1.4 .7-1.4 .7 1.4 .7-1.4 .7 .7 .4v.5M234.7 160v.5l.8 .4-1.5 .7 1.5 .7-1.5 .7 1.5 .7-1.5 .8 .7 .3v.6M236.5 160v.5l.7 .4-1.4 .7 1.4 .7-1.4 .7 1.4 .7-1.4 .8 .7 .3v.6M238.3 160v.5l.7 .4-1.4 .7 1.4 .7-1.4 .7 1.4 .7-1.4 .8 .7 .3v.6M241.8 160v.5l.8 .4-1.5 .7 1.5 .7-1.5 .7 1.5 .7-1.5 .8 .7 .3v.6M243.6 160v.5l.7 .4-1.4 .7 1.4 .7-1.4 .7 1.4 .7-1.4 .8 .7 .3v.6M245.4 160v.5l.7 .4-1.4 .7 1.4 .7-1.4 .7 1.4 .7-1.4 .8 .7 .3v.6M247.2 160v.5l.7 .4-1.4 .7 1.4 .7-1.4 .7 1.4 .7-1.4 .8 .7 .3v.6"/>
<path d="M249 160v.5l.7 .4-1.5 .7 1.5 .7-1.5 .7 1.5 .7-1.5 .8 .8 .3v.6M250.7 160v.5l.8 .4-1.5 .7 1.5 .7-1.5 .7 1.5 .7-1.5 .8 .7 .3v.6M252.5 160v.5l.7 .4-1.4 .7 1.4 .7-1.4 .7 1.4 .7-1.4 .8 .7 .3v.6M254.3 160v.5l.7 .4-1.4 .7 1.4 .7-1.4 .7 1.4 .7-1.4 .8 .7 .3v.6M257.8 160v.5l.8 .4-1.5 .7 1.5 .7-1.5 .7 1.5 .7-1.5 .8 .7 .3v.6M259.6 160v.5l.7 .4-1.4 .7 1.4 .7-1.4 .7 1.4 .7-1.4 .8 .7 .3v.6M261.4 160v.5l.7 .4-1.4 .7 1.4 .7-1.4 .7 1.4 .7-1.4 .8 .7 .3v.6M263.2 160v.5l.7 .4-1.4 .7 1.4 .7-1.4 .7 1.4 .7-1.4 .8 .7 .3v.6"/>
<circle cx="174.3" cy="155.9" r=".52"/>
<circle cx="174.3" cy="153.4" r=".52"/>
<circle cx="183.2" cy="153.4" r=".52"/>
<circle cx="183.2" cy="155.9" r=".52"/>
</g>
<g fill="#00f" stroke="#00f" stroke-width=".17">
<path d="M219.6 30.2h2l-1.1 1.8z" fill-rule="evenodd"/>
<path d="M85.4 173.7h3.5l-1.7 1.8z" fill-rule="evenodd"/>
<path d="M87.2 176l1.7 1.8h-3.5z" fill-rule="evenodd"/>
<path d="M201 90.1h3.5l-1.8 1.8z" fill-rule="evenodd"/>
<path d="M202.7 92.5l1.8 1.7h-3.5z" fill-rule="evenodd"/>
<path d="M201.8 30.2h2l-1.1 1.8z" fill-rule="evenodd"/>
<path d="M179.3 81.8v.7h6v-.7z" fill-rule="evenodd"/>
<path d="M181.4 80.7v1.1h1.8v-1.1z" fill-rule="evenodd"/>
<path d="M237.4 30.2h1.9l-1 1.8z" fill-rule="evenodd"/>
<path d="M209.8 90.1h3.6l-1.8 1.8z" fill-rule="evenodd"/>
<path d="M211.6 92.5l1.8 1.7h-3.6z" fill-rule="evenodd"/>
<path d="M94.3 173.7h3.5l-1.7 1.8z" fill-rule="evenodd"/>
<path d="M96.1 176l1.7 1.8h-3.5z" fill-rule="evenodd"/>
<path d="M179.3 73.1v.7h6v-.7z" fill-rule="evenodd"/>
<path d="M181.4 72v1.1h1.8v-1.1z" fill-rule="evenodd"/>
<path d="M255.2 30.2h1.9l-1 1.8z" fill-rule="evenodd"/>
<circle cx="77.3" cy="85.8" r=".26"/>
<circle cx="241.4" cy="160.8" r=".26"/>
<circle cx="253.8" cy="160.8" r=".26"/>
<circle cx="228.8" cy="91.5" r=".25"/>
<circle cx="77.3" cy="84" r=".26"/>
<circle cx="236.1" cy="114.6" r=".26"/>
<circle cx="237.8" cy="160.8" r=".26"/>
<circle cx="245" cy="114.6" r=".26"/>
<circle cx="257.4" cy="160.8" r=".26"/>
<circle cx="77.3" cy="82.2" r=".26"/>
<circle cx="236.1" cy="160.8" r=".26"/>
<circle cx="259.2" cy="160.8" r=".26"/>
<circle cx="173.8" cy="162.6" r=".26"/>
<circle cx="61.3" cy="107.1" r=".26"/>
<circle cx="261" cy="160.8" r=".26"/>
<circle cx="202.3" cy="68.4" r=".26"/>
<circle cx="234.3" cy="160.8" r=".26"/>
<circle cx="61.3" cy="105.3" r=".26"/>
<circle cx="173.8" cy="134.1" r=".26"/>
<circle cx="237.8" cy="20.3" r=".26"/>
<circle cx="70.2" cy="169.3" r=".26"/>
<circle cx="262.7" cy="160.8" r=".26"/>
<circle cx="77.3" cy="101.8" r=".26"/>
<circle cx="239.6" cy="114.6" r=".26"/>
<circle cx="77.3" cy="100" r=".26"/>
<circle cx="237.8" cy="114.6" r=".26"/>
<circle cx="77.3" cy="98.2" r=".26"/>
<circle cx="77.3" cy="96.4" r=".26"/>
<circle cx="234.3" cy="114.6" r=".26"/>
<circle cx="241.4" cy="114.6" r=".26"/>
<circle cx="246.7" cy="160.8" r=".26"/>
<circle cx="182.7" cy="162.6" r=".26"/>
<circle cx="202.3" cy="20.3" r=".26"/>
<circle cx="77.3" cy="92.9" r=".26"/>
<circle cx="220.1" cy="20.3" r=".26"/>
<circle cx="61.3" cy="112.4" r=".26"/>
<circle cx="255.6" cy="20.3" r=".26"/>
<circle cx="211.2" cy="68.4" r=".26"/>
<circle cx="77.3" cy="91.1" r=".26"/>
<circle cx="61.3" cy="133.8" r=".26"/>
<circle cx="61.3" cy="110.7" r=".26"/>
<circle cx="248.5" cy="160.8" r=".26"/>
<circle cx="255.6" cy="114.6" r=".26"/>
<circle cx="250.3" cy="160.8" r=".26"/>
<circle cx="95.6" cy="155.5" r=".26"/>
<circle cx="219.9" cy="91.5" r=".25"/>
<circle cx="245" cy="160.8" r=".26"/>
<circle cx="61.3" cy="108.9" r=".26"/>
<circle cx="243.2" cy="114.6" r=".26"/>
<circle cx="77.3" cy="89.3" r=".26"/>
<circle cx="70.2" cy="171.1" r=".26"/>
<circle cx="61.3" cy="128.4" r=".26"/>
<circle cx="182.7" cy="134.1" r=".26"/>
<circle cx="243.2" cy="160.8" r=".26"/>
<circle cx="77.3" cy="87.6" r=".26"/>
<circle cx="252.1" cy="160.8" r=".26"/>
</g>
<path d="M107.8 166.6l1.1 1.1M107.8 171.9l1.1 1.1M108.9 166.6l-1.1 1.1M108.9 171.9l-1.1 1.1" fill="none" stroke="#804000" stroke-width=".16"/>
<path d="M256 119.2v3.8" fill="none" stroke="#000080" stroke-width=".16"/>
<text font-size="2.8" x="254.7" y="192">http://www.myir-tech.com</text>
<g font-size="2.4" fill="#008000">
<text x="154.7" y="185.7">SYSBOOT[3]</text>
<text x="172.5" y="185.7">SYSBOOT[0]</text>
<text x="192.4" y="185.7">BOOT</text>
<text x="160.8" y="189.3">0</text>
<text x="178.6" y="189.3">0</text>
<text x="192.4" y="189.3">NAND</text>
<text x="160.8" y="192.8">0</text>
<text x="160.8" y="196.2">1</text>
<text x="178.6" y="192.8">1</text>
<text x="178.6" y="196.4">0</text>
<text x="192.4" y="192.8">MMC0</text>
<text x="192.4" y="196.4">QSPI</text>
</g>
<g font-size="1.8" fill="#008000">
<text x="218.7" y="125.9">SYSBOOT[18]</text>
<text x="218.7" y="127.6">SYSBOOT[17]</text>
<text x="218.7" y="129.4">SYSBOOT[16]</text>
<text x="218.7" y="131.2">SYSBOOT[15]</text>
<text x="218.7" y="133">SYSBOOT[14]</text>
<text x="218.7" y="134.7">SYSBOOT[13]</text>
<text x="218.7" y="136.5">SYSBOOT[12]</text>
<text x="160.1" y="143.6">SYSBOOT[3]</text>
<text x="218.7" y="138.3">SYSBOOT[11]</text>
<text x="218.7" y="140.1">SYSBOOT[10]</text>
<text x="218.7" y="141.9">SYSBOOT[9]</text>
<text x="218.7" y="143.6">SYSBOOT[8]</text>
<text x="160.1" y="147.2">SYSBOOT[0]</text>
<text x="218.7" y="145.4">SYSBOOT[7]</text>
<text x="218.7" y="147.2">SYSBOOT[6]</text>
<text x="218.7" y="149">SYSBOOT[5]</text>
<text x="218.7" y="150.7">SYSBOOT[4]</text>
<text x="218.7" y="152.5">SYSBOOT[2]</text>
<text x="218.7" y="154.3">SYSBOOT[1]</text>
</g>
<g font-size="1.6">
<text x="81.8" y="17.4">V3_3D</text>
<text x="96.1" y="17.4">VIN_5V</text>
<text x="201" y="12.1">V3_3D</text>
<text x="104.6" y="26.3">1</text>
<text x="104.6" y="28.1">2</text>
<text x="104.6" y="29.8">3</text>
<text x="104.6" y="31.6">4</text>
<text x="104.6" y="33.4">5</text>
<text x="104.6" y="35.2">6</text>
<text x="104.6" y="37">7</text>
<text x="104.6" y="38.7">8</text>
<text x="104.6" y="40.5">9</text>
<text x="103.7" y="42.3">10</text>
<text x="103.7" y="44.1">11</text>
<text x="103.7" y="45.8">12</text>
<text x="103.7" y="47.6">13</text>
<text x="103.7" y="49.4">14</text>
<text x="103.7" y="51.2">15</text>
<text x="103.7" y="53">16</text>
<text x="103.7" y="54.7">17</text>
<text x="103.7" y="56.5">18</text>
<text x="103.7" y="58.3">19</text>
<text x="103.7" y="60.1">20</text>
<text x="103.7" y="61.8">21</text>
<text x="103.7" y="63.6">22</text>
<text x="103.7" y="65.4">23</text>
<text x="201" y="60.1">V3_3D</text>
<text x="103.7" y="67.2">24</text>
<text x="103.7" y="69">25</text>
<text x="103.7" y="70.7">26</text>
<text x="103.7" y="72.5">27</text>
<text x="103.7" y="74.3">28</text>
<text x="103.7" y="76.1">29</text>
<text x="103.7" y="77.9">30</text>
<text x="175.7" y="74.5">1</text>
<text x="175.7" y="76.2">2</text>
<text x="188" y="74.5">3</text>
<text x="188" y="76.2">4</text>
<text x="103.7" y="79.6">31</text>
<text x="103.7" y="81.4">32</text>
<text x="103.7" y="83.2">33</text>
<text x="175.7" y="83.2">1</text>
<text x="188" y="83.2">3</text>
<text x="103.7" y="85">34</text>
<text x="103.7" y="86.7">35</text>
<text x="103.7" y="88.5">36</text>
<text x="175.7" y="85">2</text>
<text x="188" y="85">4</text>
<text x="202.3" y="87.7" transform="rotate(-90 202.3 87.7)">2</text>
<text x="211.2" y="87.7" transform="rotate(-90 211.2 87.7)">2</text>
<text x="103.7" y="90.3">37</text>
<text x="103.7" y="92.1">38</text>
<text x="103.7" y="93.9">39</text>
<text x="103.7" y="95.6">40</text>
<text x="103.7" y="97.4">41</text>
<text x="103.7" y="99.2">42</text>
<text x="103.7" y="101">43</text>
<text x="202.3" y="98.2" transform="rotate(-90 202.3 98.2)">1</text>
<text x="211.2" y="98.2" transform="rotate(-90 211.2 98.2)">1</text>
<text x="103.7" y="102.7">44</text>
<text x="103.7" y="104.5">45</text>
<text x="103.7" y="106.3">46</text>
<text x="238.3" y="106.3">V3_3D</text>
<text x="254.3" y="106.3">V3_3D</text>
<text x="103.7" y="108.1">47</text>
<text x="103.7" y="109.9">48</text>
<text x="103.7" y="111.6">49</text>
<text x="103.7" y="113.4">50</text>
<text x="113.4" y="120.4" transform="rotate(-90 113.4 120.4)">51</text>
<text x="115.2" y="120.4" transform="rotate(-90 115.2 120.4)">52</text>
<text x="172.5" y="125.9">V3_3D</text>
<text x="48.4" y="133.7">V3_3D</text>
<text x="94.3" y="150.8">V3_3D</text>
<text x="173.9" y="151.7" transform="rotate(-90 173.9 151.7)">1</text>
<text x="182.8" y="151.7" transform="rotate(-90 182.8 151.7)">1</text>
<text x="173.9" y="158.6" transform="rotate(-90 173.9 158.6)">2</text>
<text x="182.8" y="158.6" transform="rotate(-90 182.8 158.6)">2</text>
<text x="111.5" y="163.2">1</text>
<text x="111.5" y="165">2</text>
<text x="111.5" y="166.8">3</text>
<text x="86.8" y="171.2" transform="rotate(-90 86.8 171.2)">2</text>
<text x="95.7" y="171.2" transform="rotate(-90 95.7 171.2)">2</text>
<text x="111.5" y="168.5">4</text>
<text x="111.5" y="170.3">5</text>
<text x="111.5" y="172.1">6</text>
<text x="86.8" y="181.7" transform="rotate(-90 86.8 181.7)">1</text>
<text x="95.7" y="181.7" transform="rotate(-90 95.7 181.7)">1</text>
<text x="252.9" y="195.9">Title:</text>
<text x="229" y="200.7">Size:</text>
<text x="236.2" y="200.7">Document</text>
<text x="244.6" y="200.7">Number:</text>
<text x="282.4" y="200.7">Rev:</text>
<text x="229" y="205.4">Draw By:MYIR</text>
<text x="247.7" y="205.4">Date: Thursday, February 05, 2015</text>
<text x="279.7" y="205.4">Sheet: 11 of 12</text>
</g>
<g font-size="1.6" fill="#000080">
<text x="106.7" y="22.8">J9</text>
<text x="193.8" y="21">C226</text>
<text x="193.8" y="22.8">100uF</text>
<text x="204.1" y="21.9">R189</text>
<text x="204.1" y="23.5">680R</text>
<text x="221.9" y="21.9">R190</text>
<text x="221.9" y="23.5">680R</text>
<text x="239.7" y="21.9">R191</text>
<text x="239.7" y="23.5">680R</text>
<text x="257.5" y="21.9">R192</text>
<text x="257.5" y="23.5">680R</text>
<text x="106.7" y="24.5">LCD_50P_R5_2H</text>
<text x="204.5" y="31.6">D23</text>
<text x="204.5" y="33.4">Blue LED</text>
<text x="222.3" y="31.6">D24</text>
<text x="222.3" y="33.4">Blue LED</text>
<text x="240.1" y="31.6">D25</text>
<text x="240.1" y="33.4">Blue LED</text>
<text x="257.8" y="31.6">D26</text>
<text x="257.8" y="33.4">Blue LED</text>
<text x="177.8" y="70.9">SW3</text>
<text x="204.1" y="69.9">R193</text>
<text x="204.1" y="71.5">10K</text>
<text x="213" y="69.9">R194</text>
<text x="213" y="71.5">10K</text>
<text x="180.3" y="76.5">B3SL</text>
<text x="73.5" y="83.2">R196</text>
<text x="73.5" y="81.4">R195</text>
<text x="81.8" y="83.2">DNP</text>
<text x="81.8" y="81.4">0R</text>
<text x="177.8" y="79.7">SW4</text>
<text x="73.5" y="85">R197</text>
<text x="73.5" y="88.5">R199</text>
<text x="73.5" y="86.8">R198</text>
<text x="81.8" y="85">0R</text>
<text x="81.8" y="88.5">0R</text>
<text x="81.8" y="86.8">0R</text>
<text x="180.3" y="85.2">B3SL</text>
<text x="73.5" y="95.7">R202</text>
<text x="73.5" y="92.1">R201</text>
<text x="73.5" y="90.3">R200</text>
<text x="81.8" y="95.7">22R</text>
<text x="81.8" y="92.1">0R</text>
<text x="81.8" y="90.3">0R</text>
<text x="205.6" y="91.4">D28</text>
<text x="205.6" y="93.5">TVS</text>
<text x="214.5" y="91.4">D27</text>
<text x="214.5" y="93.5">TVS</text>
<text x="222.3" y="92.1">C219</text>
<text x="222.3" y="93.9">100nF</text>
<text x="231.2" y="92.1">C220</text>
<text x="231.2" y="93.9">100nF</text>
<text x="73.5" y="101">R205</text>
<text x="73.5" y="99.2">R204</text>
<text x="73.5" y="97.4">R203</text>
<text x="81.8" y="101">22R</text>
<text x="81.8" y="99.2">22R</text>
<text x="81.8" y="97.4">22R</text>
<text x="57.5" y="106.3">R207</text>
<text x="57.5" y="104.5">R206</text>
<text x="65.8" y="106.3">0R</text>
<text x="65.8" y="104.5">0R</text>
<text x="57.5" y="111.7">R210</text>
<text x="57.5" y="109.9">R209</text>
<text x="57.5" y="108.1">R208</text>
<text x="65.8" y="111.7">0R</text>
<text x="65.8" y="109.9">0R</text>
<text x="65.8" y="108.1">0R</text>
<text x="234.4" y="113.8" transform="rotate(-90 234.4 113.8)">DNP</text>
<text x="236.2" y="113.8" transform="rotate(-90 236.2 113.8)">DNP</text>
<text x="238" y="113.8" transform="rotate(-90 238 113.8)">DNP</text>
<text x="239.8" y="114" transform="rotate(-90 239.8 114)">100K</text>
<text x="241.6" y="113.8" transform="rotate(-90 241.6 113.8)">DNP</text>
<text x="243.3" y="114" transform="rotate(-90 243.3 114)">100K</text>
<text x="245.1" y="113.8" transform="rotate(-90 245.1 113.8)">DNP</text>
<text x="255.8" y="114" transform="rotate(-90 255.8 114)">100K</text>
<text x="76.5" y="115.2">C221C222C223C224C225</text>
<text x="76.5" y="118.8">10pF10pF10pF10pF10pF</text>
<text x="234.4" y="123" transform="rotate(-90 234.4 123)">R249</text>
<text x="236.2" y="123" transform="rotate(-90 236.2 123)">R248</text>
<text x="238" y="123" transform="rotate(-90 238 123)">R247</text>
<text x="239.8" y="123" transform="rotate(-90 239.8 123)">R211</text>
<text x="241.6" y="123" transform="rotate(-90 241.6 123)">R254</text>
<text x="243.3" y="123" transform="rotate(-90 243.3 123)">R268</text>
<text x="245.1" y="123" transform="rotate(-90 245.1 123)">R255</text>
<text x="255.8" y="123" transform="rotate(-90 255.8 123)">R230</text>
<text x="57.5" y="127.7">R212</text>
<text x="65.8" y="127.7">0R</text>
<text x="57.5" y="133">R213</text>
<text x="65.8" y="133">100KTP_INTn</text>
<text x="175.5" y="135.8">R214</text>
<text x="175.5" y="137.4">100K</text>
<text x="184.4" y="135.8">R215</text>
<text x="184.4" y="137.4">100K</text>
<text x="176.1" y="154.3">JP1</text>
<text x="185" y="154.3">JP2</text>
<text x="97.3" y="157.2">R256</text>
<text x="97.3" y="158.8">0R 1%</text>
<text x="113.7" y="159.7">J2</text>
<text x="113.7" y="161.4">CON6</text>
<text x="176.1" y="156.1">SIP2</text>
<text x="185" y="156.1">SIP2</text>
<text x="234.4" y="159.3" transform="rotate(-90 234.4 159.3)">10K</text>
<text x="236.2" y="159.3" transform="rotate(-90 236.2 159.3)">10K</text>
<text x="238" y="159.3" transform="rotate(-90 238 159.3)">10K</text>
<text x="241.6" y="159.3" transform="rotate(-90 241.6 159.3)">10K</text>
<text x="243.3" y="160" transform="rotate(-90 243.3 160)">DNP</text>
<text x="245.1" y="159.3" transform="rotate(-90 245.1 159.3)">10K</text>
<text x="246.9" y="159.3" transform="rotate(-90 246.9 159.3)">10K</text>
<text x="248.7" y="159.3" transform="rotate(-90 248.7 159.3)">10K</text>
<text x="250.4" y="159.3" transform="rotate(-90 250.4 159.3)">10K</text>
<text x="252.2" y="159.3" transform="rotate(-90 252.2 159.3)">10K</text>
<text x="254" y="159.3" transform="rotate(-90 254 159.3)">10K</text>
<text x="257.6" y="159.3" transform="rotate(-90 257.6 159.3)">10K</text>
<text x="259.3" y="159.3" transform="rotate(-90 259.3 159.3)">10K</text>
<text x="261.1" y="159.3" transform="rotate(-90 261.1 159.3)">10K</text>
<text x="262.9" y="159.3" transform="rotate(-90 262.9 159.3)">10K</text>
<text x="175.5" y="164.3">R217</text>
<text x="175.5" y="165.9">10K</text>
<text x="184.4" y="164.3">R218</text>
<text x="184.4" y="165.9">10K</text>
<text x="66.4" y="168.6">R252</text>
<text x="66.4" y="170.3">R253</text>
<text x="74.7" y="168.6">680R</text>
<text x="74.7" y="170.3">680R</text>
<text x="234.4" y="169.3" transform="rotate(-90 234.4 169.3)">R219</text>
<text x="236.2" y="169.3" transform="rotate(-90 236.2 169.3)">R220</text>
<text x="238" y="169.3" transform="rotate(-90 238 169.3)">R221</text>
<text x="241.6" y="169.3" transform="rotate(-90 241.6 169.3)">R222</text>
<text x="243.3" y="169.3" transform="rotate(-90 243.3 169.3)">R223</text>
<text x="245.1" y="169.3" transform="rotate(-90 245.1 169.3)">R224</text>
<text x="246.9" y="169.3" transform="rotate(-90 246.9 169.3)">R225</text>
<text x="248.7" y="169.3" transform="rotate(-90 248.7 169.3)">R226</text>
<text x="250.4" y="169.3" transform="rotate(-90 250.4 169.3)">R227</text>
<text x="252.2" y="169.3" transform="rotate(-90 252.2 169.3)">R228</text>
<text x="254" y="169.3" transform="rotate(-90 254 169.3)">R229</text>
<text x="257.6" y="169.3" transform="rotate(-90 257.6 169.3)">R231</text>
<text x="259.3" y="169.3" transform="rotate(-90 259.3 169.3)">R232</text>
<text x="261.1" y="169.3" transform="rotate(-90 261.1 169.3)">R233</text>
<text x="262.9" y="169.3" transform="rotate(-90 262.9 169.3)">R234</text>
<text x="90" y="174.9">D6</text>
<text x="90" y="177.1">TVS</text>
<text x="98.9" y="174.9">D7</text>
<text x="98.9" y="177.1">TVS</text>
</g>
<g font-size="1.6" fill="#004080">
<text x="107.6" y="27.4">+5V</text>
<text x="107.6" y="29.2">+5V</text>
<text x="107.6" y="30.9">+3V3</text>
<text x="107.6" y="32.7">+3V3</text>
<text x="107.6" y="34.5">GND</text>
<text x="107.6" y="36.3">GND</text>
<text x="107.6" y="38.1">BLUE0</text>
<text x="107.6" y="39.8">BLUE1</text>
<text x="107.6" y="41.6">BLUE2</text>
<text x="107.6" y="43.4">BLUE3</text>
<text x="107.6" y="45.2">BLUE4</text>
<text x="107.6" y="46.9">BLUE5</text>
<text x="107.6" y="48.7">BLUE6</text>
<text x="107.6" y="50.5">BLUE7</text>
<text x="107.6" y="52.3">GREEN0</text>
<text x="107.6" y="54.1">GREEN1</text>
<text x="107.6" y="55.8">GREEN2</text>
<text x="107.6" y="57.6">GREEN3</text>
<text x="107.6" y="59.4">GREEN4</text>
<text x="107.6" y="61.2">GREEN5</text>
<text x="107.6" y="62.9">GREEN6</text>
<text x="107.6" y="64.7">GREEN7</text>
<text x="107.6" y="66.5">RED0</text>
<text x="107.6" y="68.3">RED1</text>
<text x="107.6" y="70.1">RED2</text>
<text x="107.6" y="71.8">RED3</text>
<text x="107.6" y="73.6">RED4</text>
<text x="107.6" y="75.4">RED5</text>
<text x="107.6" y="77.2">RED6</text>
<text x="107.6" y="80.7">GND</text>
<text x="107.6" y="82.5">BL_CN</text>
<text x="107.6" y="79">RED7</text>
<text x="107.6" y="84.3">LCD_RST</text>
<text x="107.6" y="86.1">DISP</text>
<text x="107.6" y="87.8">TP_INTn</text>
<text x="107.6" y="89.6">TP_RST</text>
<text x="107.6" y="91.4">SCL</text>
<text x="107.6" y="93.2">SDA</text>
<text x="107.6" y="95">GND</text>
<text x="107.6" y="96.7">DEN</text>
<text x="107.6" y="98.5">VSYNC</text>
<text x="107.6" y="100.3">HYSNC</text>
<text x="107.6" y="102.1">PCLK</text>
<text x="107.6" y="103.8">GND</text>
<text x="107.6" y="105.6">XR</text>
<text x="107.6" y="107.4">XL</text>
<text x="107.6" y="109.2">YD</text>
<text x="107.6" y="111">YU</text>
<text x="107.6" y="112.7">LR</text>
<text x="107.6" y="114.5">GND</text>
<text x="114.6" y="116.5" transform="rotate(-90 114.6 116.5)">GND6</text>
<text x="116.3" y="116.5" transform="rotate(-90 116.3 116.5)">GND7</text>
</g>
<g font-size="1.6" fill="#f00">
<text x="43.8" y="34.3">{4,8}</text>
<text x="48.9" y="34.3">DSS_DATA[0..23]</text>
<text x="80.4" y="36.8">DSS_DATA0</text>
<text x="80.4" y="38.5">DSS_DATA1</text>
<text x="80.4" y="40.3">DSS_DATA2</text>
<text x="157.2" y="41.4">{4}</text>
<text x="160.9" y="41.4">STATUS_LED0</text>
<text x="80.4" y="42.1">DSS_DATA3</text>
<text x="80.4" y="43.9">DSS_DATA4</text>
<text x="80.4" y="45.7">DSS_DATA5</text>
<text x="80.4" y="47.4">DSS_DATA6</text>
<text x="157.2" y="43.2">{4}</text>
<text x="157.2" y="45">{4}</text>
<text x="157.2" y="46.8">{4}</text>
<text x="160.9" y="43.2">STATUS_LED1</text>
<text x="160.9" y="45">STATUS_LED2</text>
<text x="160.9" y="46.8">STATUS_LED3</text>
<text x="80.4" y="49.2">DSS_DATA7</text>
<text x="80.4" y="51">DSS_DATA8</text>
<text x="80.4" y="52.8">DSS_DATA9</text>
<text x="80.4" y="54.5">DSS_DATA10</text>
<text x="80.4" y="56.3">DSS_DATA11</text>
<text x="80.4" y="58.1">DSS_DATA12</text>
<text x="80.4" y="59.9">DSS_DATA13</text>
<text x="80.4" y="61.7">DSS_DATA14</text>
<text x="80.4" y="63.4">DSS_DATA15</text>
<text x="80.4" y="65.2">DSS_DATA16</text>
<text x="80.4" y="67">DSS_DATA17</text>
<text x="80.4" y="68.8">DSS_DATA18</text>
<text x="80.4" y="70.5">DSS_DATA19</text>
<text x="80.4" y="72.3">DSS_DATA20</text>
<text x="80.4" y="74.1">DSS_DATA21</text>
<text x="80.4" y="75.9">DSS_DATA22</text>
<text x="80.4" y="77.7">DSS_DATA23</text>
<text x="253.4" y="77">USER_KEY1</text>
<text x="265" y="77">{4}</text>
<text x="31" y="82.3">{4}</text>
<text x="34.7" y="82.3">LCD_BLEN</text>
<text x="87.5" y="83">LCD_RST</text>
<text x="31" y="87.7">{5}</text>
<text x="31" y="84.1">{5}</text>
<text x="31" y="85.9">{4}</text>
<text x="31" y="89.4">{5}</text>
<text x="34.7" y="87.7">TOUCH_INTn</text>
<text x="34.7" y="84.1">LCD_RESET</text>
<text x="34.7" y="85.9">LCD_DISP</text>
<text x="34.7" y="89.4">TP_RESET</text>
<text x="87.5" y="86.6">TP_INTn</text>
<text x="253.4" y="85.9">USER_KEY2</text>
<text x="265" y="85.9">{4}</text>
<text x="27.2" y="93">{5,8,12}</text>
<text x="27.2" y="91.2">{5,8,12}</text>
<text x="34.7" y="93">I2C1_SDA</text>
<text x="34.7" y="91.2">I2C1_SCL</text>
<text x="55.5" y="95.4">DSS_AC_BIAS_EN</text>
<text x="24.2" y="96.5">{4,8}</text>
<text x="27.8" y="98.3">{4,8}</text>
<text x="27.8" y="101.9">{4,8}</text>
<text x="27.8" y="100.1">{4,8}</text>
<text x="29.4" y="96.5">DSS_AC_BIAS_EN</text>
<text x="32.9" y="98.3">DSS_VSYNC</text>
<text x="32.9" y="101.9">DSS_PCLK</text>
<text x="32.9" y="100.1">DSS_HSYNC</text>
<text x="55.5" y="97.2">DSS_VSYNC</text>
<text x="55.5" y="99">DSS_HSYNC</text>
<text x="31" y="105.4">{4}</text>
<text x="31" y="107.2">{4}</text>
<text x="34.7" y="105.4">ADC0_AIN0</text>
<text x="34.7" y="107.2">ADC0_AIN1</text>
<text x="31" y="109">{4}</text>
<text x="31" y="110.8">{4}</text>
<text x="31" y="112.5">{4}</text>
<text x="34.7" y="109">ADC0_AIN2</text>
<text x="34.7" y="110.8">ADC0_AIN3</text>
<text x="34.7" y="112.5">ADC0_AIN4</text>
<text x="201.3" y="125.7">DSS_AC_BIAS_EN</text>
<text x="21.7" y="128.5">{2,8,9,10,12}</text>
<text x="32.9" y="128.5">SYS_RESETn</text>
<text x="69.7" y="127.4">LCD_RST</text>
<text x="201.3" y="127.4">DSS_HSYNC</text>
<text x="201.3" y="129.2">DSS_VSYNC</text>
<text x="201.3" y="131">DSS_DATA15</text>
<text x="201.3" y="132.8">DSS_DATA14</text>
<text x="201.3" y="134.6">DSS_DATA13</text>
<text x="201.3" y="136.3">DSS_DATA12</text>
<text x="148" y="143.4">DSS_DATA3</text>
<text x="201.3" y="138.1">DSS_DATA11</text>
<text x="201.3" y="139.9">DSS_DATA10</text>
<text x="201.3" y="141.7">DSS_DATA9</text>
<text x="201.3" y="143.4">DSS_DATA8</text>
<text x="148" y="147">DSS_DATA0</text>
<text x="201.3" y="145.2">DSS_DATA7</text>
<text x="201.3" y="147">DSS_DATA6</text>
<text x="201.3" y="148.8">DSS_DATA5</text>
<text x="201.3" y="150.6">DSS_DATA4</text>
<text x="201.3" y="152.3">DSS_DATA2</text>
<text x="201.3" y="154.1">DSS_DATA1</text>
<text x="28.7" y="171.2">{5,12}</text>
<text x="28.7" y="169.4">{5,12}</text>
<text x="34.7" y="171.2">UART0_TXD</text>
<text x="34.7" y="169.4">UART0_RXD</text>
</g>
<g font-size="1.6" fill="#800000">
<text x="257" y="197">AM437X</text>
<text x="230.8" y="202.7">A3</text>
<text x="238.8" y="202.7">LCD,LED,Botton,Sysboot</text>
<text x="284.2" y="202.7">A</text>
</g>
<text font-size="1.5" fill="#00f" x="192.4" y="20.6">+</text>
<g font-size="1.3">
<text x="30.8" y="1.3">5</text>
<text x="88.9" y="1.3">4</text>
<text x="147" y="1.3">3</text>
<text x="205" y="1.3">2</text>
<text x="263.1" y="1.3">1</text>
<text x=".5" y="28.4">D</text>
<text x="292.6" y="28.4">D</text>
<text x=".5" y="79.5">C</text>
<text x="292.6" y="79.5">C</text>
<text x=".5" y="130.6">B</text>
<text x="292.6" y="130.6">B</text>
<text x=".5" y="181.7">A</text>
<text x="292.6" y="181.7">A</text>
<text x="30.8" y="207.4">5</text>
<text x="88.9" y="207.4">4</text>
<text x="147" y="207.4">3</text>
<text x="205" y="207.4">2</text>
<text x="263.1" y="207.4">1</text>
</g>
</svg>
